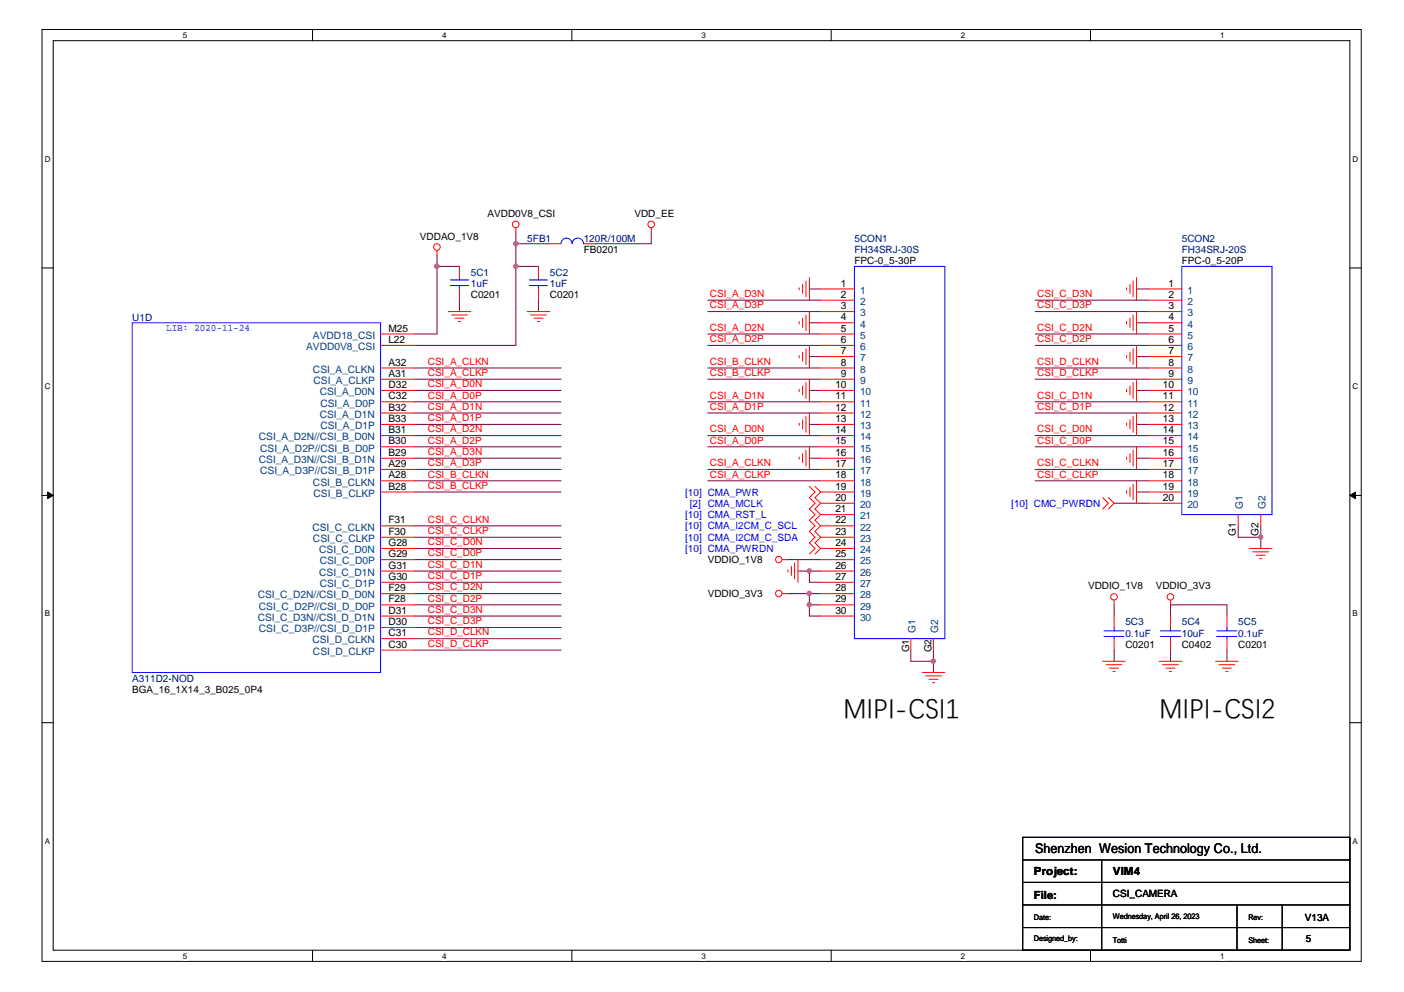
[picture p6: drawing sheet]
<svg xmlns="http://www.w3.org/2000/svg" width="297mm" height="210mm" viewBox="0 0 297 210" stroke-linecap="round" stroke-linejoin="round" font-family="sans-serif">
<path d="M8.9 6.2h279.1v197.2h-279.1zM11.3 8.6h274.3v192.5h-274.3z" fill="none" stroke="#000" stroke-width=".21"/>
<g fill="#fff">
<path d="M38.7 6.5h.9v1.9h-.9z"/>
<path d="M38.7 201.3h.9v1.9h-.9z"/>
</g>
<path d="M66.1 6.2v2.4M66.1 201.1v2.3" fill="none" stroke="#000" stroke-width=".21"/>
<g fill="#fff">
<path d="M93.6 6.5h.9v1.9h-.9z"/>
<path d="M93.6 201.3h.9v1.9h-.9z"/>
</g>
<path d="M121 6.2v2.4M121 201.1v2.3" fill="none" stroke="#000" stroke-width=".21"/>
<g fill="#fff">
<path d="M148.4 6.5h1v1.9h-1z"/>
<path d="M148.4 201.3h1v1.9h-1z"/>
</g>
<path d="M175.9 6.2v2.4M175.9 201.1v2.3" fill="none" stroke="#000" stroke-width=".21"/>
<g fill="#fff">
<path d="M203.3 6.5h.9v1.9h-.9z"/>
<path d="M203.3 201.3h.9v1.9h-.9z"/>
</g>
<path d="M230.7 6.2v2.4M230.7 201.1v2.3" fill="none" stroke="#000" stroke-width=".21"/>
<g fill="#fff">
<path d="M258.1 6.5h1v1.9h-1z"/>
<path d="M258.1 201.3h1v1.9h-1z"/>
<path d="M9.5 32.7h1.2v1.9h-1.2z"/>
<path d="M286.2 32.7h1.2v1.9h-1.2z"/>
<path d="M9.5 80.7h1.2v1.9h-1.2z"/>
<path d="M286.2 80.7h1.2v1.9h-1.2z"/>
</g>
<path d="M8.9 56.7h2.4M285.6 56.7h2.4" fill="none" stroke="#000" stroke-width=".21"/>
<g fill="#fff">
<path d="M9.5 128.9h1.1v1.9h-1.1z"/>
<path d="M286.2 128.9h1.1v1.9h-1.1z"/>
</g>
<path d="M8.9 104.8h2.4M285.6 104.8h2.4" fill="none" stroke="#000" stroke-width=".21"/>
<g fill="#000" stroke="#000" stroke-width=".21">
<path d="M10.1 104.1l1.2 .7-1.2 .7z" fill-rule="evenodd"/>
<path d="M285.6 104.8l1.2-.7v1.4z" fill-rule="evenodd"/>
</g>
<g fill="#fff">
<path d="M9.5 177h1.1v1.9h-1.1z"/>
<path d="M286.2 177h1.1v1.9h-1.1z"/>
</g>
<path d="M8.9 152.9h2.4M285.6 152.9h2.4M216.4 177.2h69.2v23.9h-69.2zM216.4 196.3h69.2M216.4 191.5h69.2M216.4 186.7h69.2M216.4 182h69.2M233.1 182v19.1M261.7 191.5v9.6M271.3 191.5v9.6" fill="none" stroke="#000" stroke-width=".21"/>
<g fill="none" stroke="#800040" stroke-width=".21">
<path d="M92.5 54v16.7h-4.8M92.5 56.4h4.7M109.1 56.4h4.8M109.1 49.2v23.9h-21.4M109.1 51.6h7.2M137.8 49.2v2.4h-11.9M87.7 77.9h31M97.2 63.5v2.4M113.9 63.5v2.4M149.7 77.9h23.9M149.7 70.7h23.9M149.7 73.1h23.9"/>
<path d="M149.7 63.5h23.9M149.7 65.9h23.9M171.2 61.1h2.4M171.2 68.3h2.4M171.2 75.5h2.4M219 77.9h23.9M219 70.7h23.9M219 73.1h23.9M219 63.5h23.9M219 65.9h23.9M240.5 61.1h2.4M240.5 68.3h2.4"/>
<path d="M240.5 75.5h2.4M87.7 80.2h31M87.7 85h31M87.7 82.6h31M87.7 99.3h31M87.7 97h31M87.7 94.5h31M87.7 92.2h31M87.7 89.8h31M87.7 87.4h31M149.7 80.2h23.9M149.7 85h23.9"/>
<path d="M149.7 99.3h23.9M149.7 94.5h23.9M149.7 92.2h23.9M149.7 87.4h23.9M171.2 82.6h2.4M171.2 97h2.4M171.2 89.8h2.4M219 80.2h23.9M219 85h23.9M219 99.3h23.9M219 94.5h23.9M219 92.2h23.9"/>
<path d="M219 87.4h23.9M240.5 82.6h2.4M240.5 97h2.4M240.5 89.8h2.4M87.7 113.7h31M87.7 111.3h31M87.7 116h31M87.7 118.4h31M87.7 101.7h31M87.7 104.1h31M149.7 101.7h23.9M166.5 118.4h7.1"/>
<path d="M219 101.7h23.9M235.7 106.5h7.2M240.5 104.1h2.4M262 111.3v2.4h4.7M266.7 111.3v4.7M87.7 132.8h31M87.7 130.4h31M87.7 128h31M87.7 125.6h31M87.7 123.2h31M87.7 120.8h31M87.7 135.1h31"/>
<path d="M87.7 137.6h31M166.5 125.6h7.1M168.8 120.8h4.8M171.2 125.6v4.8h2.4M171.2 128h2.4M171.2 120.8v2.4h2.4M192.7 137.6v2.3h4.8M197.5 137.6v4.7M235.7 128v2.4M235.7 137.6v2.3M247.6 130.4v-2.4h12v2.4M247.6 137.6v2.3"/>
<path d="M259.6 137.6v2.3"/>
</g>
<g fill="#f0f" stroke="#f0f" stroke-width=".21">
<circle cx="92.4" cy="56.3" r=".46"/>
<circle cx="109.1" cy="56.3" r=".46"/>
<circle cx="109.1" cy="51.5" r=".46"/>
<circle cx="197.5" cy="139.9" r=".45"/>
<circle cx="171.2" cy="125.6" r=".46"/>
<circle cx="171.2" cy="128" r=".45"/>
<circle cx="171.2" cy="120.8" r=".45"/>
<circle cx="266.7" cy="113.6" r=".46"/>
</g>
<g fill="none" stroke="#f00" stroke-width=".21">
<path d="M92.5 53v1M97.2 56.4v2.3M109.1 48.2v1M113.9 56.4v2.3M116.3 51.6h2.4M123.5 51.6h2.4M137.8 48.2v1M170.5 59.5v3.3M171.2 58.7v4.8M239.7 59.5v3.3M240.5 58.7v4.8M80.5 70.7h7.2"/>
<path d="M80.5 73.1h7.2M80.5 77.9h7.2M94.8 65.9h4.8M95.5 66.6h3.4M96.3 67.3h1.9M97 68h.5M97.2 61.1v2.4M111.5 65.9h4.8M112.3 66.6h3.3M113 67.3h1.9M113.7 68h.5M113.9 61.1v2.4"/>
<path d="M169.1 60.9v.5M169.1 68v.6M169.1 75.2v.5M169.8 60.2v1.9M169.8 67.3v2M169.8 74.5v1.9M170.5 66.6v3.3M170.5 73.8v3.3M171.2 65.9v4.8M171.2 73.1v4.8M173.6 65.9h7.2M173.6 70.7h7.2"/>
<path d="M173.6 73.1h7.2M173.6 77.9h7.2M173.6 61.1h7.2M173.6 63.5h7.2M173.6 68.3h7.2M173.6 75.5h7.2M238.3 60.9v.5M238.3 68v.6M238.3 75.2v.5M239.1 60.2v1.9M239.1 67.3v2M239.1 74.5v1.9"/>
<path d="M239.7 66.6v3.3M239.7 73.8v3.3M240.5 65.9v4.8M240.5 73.1v4.8M242.9 65.9h7.1M242.9 70.7h7.1M242.9 73.1h7.1M242.9 77.9h7.1M242.9 61.1h7.1M242.9 63.5h7.1M242.9 68.3h7.1M242.9 75.5h7.1"/>
<path d="M80.5 82.6h7.2M80.5 85h7.2M80.5 87.4h7.2M80.5 89.8h7.2M80.5 92.2h7.2M80.5 94.5h7.2M80.5 97h7.2M80.5 99.3h7.2M80.5 80.2h7.2M169.1 82.4v.5M169.1 89.5v.5M169.1 96.7v.5"/>
<path d="M169.8 81.7v1.9M169.8 88.8v1.9M169.8 96v1.9M170.5 81v3.3M170.5 88.1v3.4M170.5 95.3v3.3M171.2 80.2v4.8M171.2 87.4v4.8M171.2 94.5v4.8M173.6 82.6h7.2M173.6 85h7.2M173.6 87.4h7.2"/>
<path d="M173.6 89.8h7.2M173.6 92.2h7.2M173.6 94.5h7.2M173.6 97h7.2M173.6 99.3h7.2M173.6 80.2h7.2M238.3 82.4v.5M238.3 89.5v.5M238.3 96.7v.5M239.1 81.7v1.9M239.1 88.8v1.9M239.1 96v1.9"/>
<path d="M239.7 81v3.3M239.7 88.1v3.4M239.7 95.3v3.3M240.5 80.2v4.8M240.5 87.4v4.8M240.5 94.5v4.8M242.9 82.6h7.1M242.9 85h7.1M242.9 87.4h7.1M242.9 89.8h7.1M242.9 92.2h7.1M242.9 94.5h7.1"/>
<path d="M242.9 97h7.1M242.9 99.3h7.1M242.9 80.2h7.1M80.5 118.4h7.2M80.5 116h7.2M80.5 101.7h7.2M80.5 104.1h7.2M80.5 113.7h7.2M80.5 111.3h7.2M165.5 118.4h1M167.4 119.9v1.9M168.1 119.1v3.4"/>
<path d="M168.8 118.4v4.8M171.2 102.9l1.2 1.2-1.2 1.2 1.2 1.2-1.2 1.2 1.2 1.2-1.2 1.2 1.2 1.2-1.2 1.2 1.2 1.2-1.2 1.2 1.2 1.1-1.2 1.2M172.4 102.9l1.2 1.2M173.6 118.4h7.2M173.6 116h7.2M173.6 108.9l-1.2 1.2 1.2 1.2M173.6 111.3l-1.2 1.2 1.2 1.2M173.6 106.5l-1.2 1.2 1.2 1.2M173.6 104.1l-1.2 1.2 1.2 1.2M173.6 113.7l-1.2 1.2 1.2 1.1M173.6 116l-1.2 1.2M173.6 101.7h7.2"/>
<path d="M173.6 104.1h7.2M173.6 113.7h7.2M173.6 111.3h7.2M173.6 106.5h7.2M173.6 108.9h7.2M233.3 105.3l1.2 1.2-1.2 1.2M234.5 105.3l1.2 1.2-1.2 1.2M238.3 103.9v.5M239.1 103.1v2M239.7 102.5v3.3M240.5 101.7v4.8M242.9 101.7h7.1"/>
<path d="M242.9 104.1h7.1M242.9 106.5h7.1M262 108.9v2.4M264.3 116h4.8M265 116.8h3.4M265.8 117.5h1.9M266.5 118.2h.5M266.7 108.9v2.4M80.5 125.6h7.2M80.5 120.8h7.2M80.5 123.2h7.2M80.5 128h7.2"/>
<path d="M80.5 130.4h7.2M80.5 132.8h7.2M80.5 135.1h7.2M80.5 137.6h7.2M165.5 125.6h1M166.7 120.6v.4M173.6 125.6h7.2M173.6 120.8h7.2M173.6 123.2h7.2M173.6 128h7.2M173.6 130.4h7.2M192.7 135.1v2.5"/>
<path d="M197.5 135.1v2.5M233.3 139.9h4.8M235.7 127v1M235.7 130.4v2.4M235.7 135.1v2.5M245.2 139.9h4.8M247.6 127v1M247.6 130.4v2.4M247.6 135.1v2.5M257.2 139.9h4.8M259.6 130.4v2.4M259.6 135.1v2.5"/>
<path d="M195.1 142.3h4.8M195.8 143h3.4M196.6 143.7h1.9M197.3 144.5h.4M234 140.6h3.4M234.7 141.4h1.9M235.5 142.1h.4M246 140.6h3.3M246.7 141.4h1.9M247.4 142.1h.5M257.9 140.6h3.3M258.6 141.4h1.9"/>
<path d="M259.3 142.1h.5"/>
<circle cx="92.4" cy="52.3" r=".7"/>
<circle cx="109.1" cy="47.5" r=".7"/>
<circle cx="137.8" cy="47.5" r=".7"/>
<circle cx="164.8" cy="118.4" r=".68"/>
<circle cx="164.8" cy="125.6" r=".68"/>
<circle cx="235.7" cy="126.3" r=".69"/>
<circle cx="247.6" cy="126.3" r=".69"/>
</g>
<g fill="none" stroke="#00f" stroke-width=".21">
<path d="M95.3 59.2h3.8M97.2 58.7v.5M112 59.2h3.8M113.9 58.7v.5M118.7 51.5a1.16 1.16 0 0 1 1.2-1.1 1.16 1.16 0 0 1 1.1 1.1M121.1 51.5a1.19 1.19 0 0 1 1.2-1.1 1.19 1.19 0 0 1 1.1 1.1M180.8 56.4h19.1v78.7h-19.1zM250 56.4h19.1v52.5h-19.1zM28 68.3h52.5v74h-52.5zM95.3 60.4h3.8M97.2 60.4v.7M112 60.4h3.8"/>
<path d="M113.9 60.4v.7M233.6 133.5h4.2M233.6 134.7h4.2M235.7 132.8v.7M235.7 134.7v.4M245.5 133.5h4.3M245.5 134.7h4.3M247.6 132.8v.7M247.6 134.7v.4M257.4 133.5h4.3M257.4 134.7h4.3M259.6 132.8v.7"/>
<path d="M259.6 134.7v.4"/>
</g>
<g font-size="5.7">
<text x="178.4" y="151.7">MIPI-CSI1</text>
<text x="245.2" y="151.7">MIPI-CSI2</text>
</g>
<text font-size="2.8" x="219" y="180.4">Shenzhen Wesion Technology Co., Ltd.</text>
<g font-size="2.4">
<text x="218.7" y="185.1">Project:</text>
<text x="235.5" y="185.1">VIM4</text>
<text x="218.7" y="190.1">File:</text>
</g>
<g font-size="2.2">
<text x="177.9" y="60.6">1</text>
<text x="177.9" y="63">2</text>
<text x="177.9" y="65.4">3</text>
<text x="247.2" y="60.6">1</text>
<text x="247.2" y="63">2</text>
<text x="247.2" y="65.4">3</text>
<text x="82.2" y="70.2">M25</text>
<text x="177.9" y="67.8">4</text>
<text x="177.9" y="70.2">5</text>
<text x="247.2" y="67.8">4</text>
<text x="247.2" y="70.2">5</text>
<text x="82.2" y="77.4">A32</text>
<text x="82.2" y="72.6">L22</text>
<text x="177.9" y="72.6">6</text>
<text x="177.9" y="74.9">7</text>
<text x="177.9" y="77.4">8</text>
<text x="247.2" y="72.6">6</text>
<text x="247.2" y="74.9">7</text>
<text x="247.2" y="77.4">8</text>
<text x="82.2" y="82.1">D32</text>
<text x="82.2" y="79.7">A31</text>
<text x="176.7" y="82.1">10</text>
<text x="177.9" y="79.7">9</text>
<text x="246" y="82.1">10</text>
<text x="247.2" y="79.7">9</text>
<text x="82.2" y="84.5">C32</text>
<text x="82.2" y="86.9">B32</text>
<text x="82.2" y="89.3">B33</text>
<text x="176.7" y="84.5">11</text>
<text x="176.7" y="86.9">12</text>
<text x="176.7" y="89.3">13</text>
<text x="246" y="84.5">11</text>
<text x="246" y="86.9">12</text>
<text x="246" y="89.3">13</text>
<text x="82.2" y="91.7">B31</text>
<text x="82.2" y="94">B30</text>
<text x="176.7" y="91.7">14</text>
<text x="176.7" y="94">15</text>
<text x="246" y="91.7">14</text>
<text x="246" y="94">15</text>
<text x="82.2" y="96.4">B29</text>
<text x="82.2" y="98.8">A29</text>
<text x="82.2" y="101.2">A28</text>
<text x="176.7" y="96.4">16</text>
<text x="176.7" y="98.8">17</text>
<text x="176.7" y="101.2">18</text>
<text x="246" y="96.4">16</text>
<text x="246" y="98.8">17</text>
<text x="246" y="101.2">18</text>
<text x="82.2" y="103.6">B28</text>
<text x="176.7" y="103.6">19</text>
<text x="176.7" y="106">20</text>
<text x="246" y="103.6">19</text>
<text x="246" y="106">20</text>
<text x="82.2" y="113.2">F30</text>
<text x="82.2" y="110.8">F31</text>
<text x="176.7" y="108.4">21</text>
<text x="176.7" y="110.8">22</text>
<text x="176.7" y="113.2">23</text>
<text x="261.5" y="113.5" transform="rotate(-90 261.5 113.5)">G1</text>
<text x="266.2" y="113.5" transform="rotate(-90 266.2 113.5)">G2</text>
<text x="82.2" y="117.9">G29</text>
<text x="82.2" y="115.5">G28</text>
<text x="176.7" y="115.5">24</text>
<text x="176.7" y="117.9">25</text>
<text x="82.2" y="120.3">G31</text>
<text x="82.2" y="122.7">G30</text>
<text x="82.2" y="125.1">F29</text>
<text x="176.7" y="120.3">26</text>
<text x="176.7" y="122.7">27</text>
<text x="176.7" y="125.1">28</text>
<text x="82.2" y="127.5">F28</text>
<text x="82.2" y="129.9">D31</text>
<text x="176.7" y="127.5">29</text>
<text x="176.7" y="129.9">30</text>
<text x="82.2" y="132.3">D30</text>
<text x="82.2" y="137">C30</text>
<text x="82.2" y="134.6">C31</text>
</g>
<g font-size="2.2" fill="#004080">
<text x="181.9" y="62.2">1</text>
<text x="181.9" y="64.5">2</text>
<text x="251.2" y="62.2">1</text>
<text x="251.2" y="64.5">2</text>
<text x="66.2" y="71.7">AVDD18_CSI</text>
<text x="181.9" y="66.9">3</text>
<text x="181.9" y="69.3">4</text>
<text x="181.9" y="71.7">5</text>
<text x="251.2" y="66.9">3</text>
<text x="251.2" y="69.3">4</text>
<text x="251.2" y="71.7">5</text>
<text x="64.8" y="74.1">AVDD0V8_CSI</text>
<text x="181.9" y="74.1">6</text>
<text x="181.9" y="76.5">7</text>
<text x="251.2" y="74.1">6</text>
<text x="251.2" y="76.5">7</text>
<text x="66.2" y="78.9">CSI_A_CLKN</text>
<text x="66.3" y="81.3">CSI_A_CLKP</text>
<text x="67.6" y="83.6">CSI_A_D0N</text>
<text x="181.9" y="78.9">8</text>
<text x="181.9" y="81.3">9</text>
<text x="181.9" y="83.6">10</text>
<text x="251.2" y="78.9">8</text>
<text x="251.2" y="81.3">9</text>
<text x="251.2" y="83.6">10</text>
<text x="67.6" y="88.4">CSI_A_D1N</text>
<text x="67.8" y="86">CSI_A_D0P</text>
<text x="181.9" y="86">11</text>
<text x="181.9" y="88.4">12</text>
<text x="251.2" y="86">11</text>
<text x="251.2" y="88.4">12</text>
<text x="54.8" y="93.2">CSI_A_D2N//CSI_B_D0N</text>
<text x="55" y="95.6">CSI_A_D2P//CSI_B_D0P</text>
<text x="67.8" y="90.8">CSI_A_D1P</text>
<text x="181.9" y="90.8">13</text>
<text x="181.9" y="93.2">14</text>
<text x="181.9" y="95.6">15</text>
<text x="251.2" y="90.8">13</text>
<text x="251.2" y="93.2">14</text>
<text x="251.2" y="95.6">15</text>
<text x="54.8" y="98">CSI_A_D3N//CSI_B_D1N</text>
<text x="55" y="100.3">CSI_A_D3P//CSI_B_D1P</text>
<text x="181.9" y="98">16</text>
<text x="181.9" y="100.3">17</text>
<text x="251.2" y="98">16</text>
<text x="251.2" y="100.3">17</text>
<text x="66.2" y="102.8">CSI_B_CLKN</text>
<text x="66.3" y="105.1">CSI_B_CLKP</text>
<text x="181.9" y="102.8">18</text>
<text x="181.9" y="105.1">19</text>
<text x="181.9" y="107.5">20</text>
<text x="251.2" y="102.8">18</text>
<text x="251.2" y="105.1">19</text>
<text x="251.2" y="107.5">20</text>
<text x="263" y="107.7" transform="rotate(-90 263 107.7)">G1</text>
<text x="267.8" y="107.7" transform="rotate(-90 267.8 107.7)">G2</text>
<text x="66.1" y="112.3">CSI_C_CLKN</text>
<text x="181.9" y="109.9">21</text>
<text x="181.9" y="112.3">22</text>
<text x="66.2" y="114.7">CSI_C_CLKP</text>
<text x="67.5" y="117.1">CSI_C_D0N</text>
<text x="67.6" y="119.4">CSI_C_D0P</text>
<text x="181.9" y="114.7">23</text>
<text x="181.9" y="117.1">24</text>
<text x="181.9" y="119.4">25</text>
<text x="67.5" y="121.8">CSI_C_D1N</text>
<text x="67.6" y="124.2">CSI_C_D1P</text>
<text x="181.9" y="121.8">26</text>
<text x="181.9" y="124.2">27</text>
<text x="54.5" y="126.6">CSI_C_D2N//CSI_D_D0N</text>
<text x="54.5" y="131.4">CSI_C_D3N//CSI_D_D1N</text>
<text x="54.8" y="129">CSI_C_D2P//CSI_D_D0P</text>
<text x="181.9" y="126.6">28</text>
<text x="181.9" y="129">29</text>
<text x="181.9" y="131.4">30</text>
<text x="54.8" y="133.8">CSI_C_D3P//CSI_D_D1P</text>
<text x="66.1" y="136.2">CSI_D_CLKN</text>
<text x="193.7" y="134" transform="rotate(-90 193.7 134)">G1</text>
<text x="198.5" y="134" transform="rotate(-90 198.5 134)">G2</text>
<text x="66.2" y="138.6">CSI_D_CLKP</text>
</g>
<g font-size="2.1">
<text x="103.2" y="45.9">AVDD0V8_CSI</text>
<text x="134.2" y="45.9">VDD_EE</text>
<text x="88.9" y="50.7">VDDAO_1V8</text>
<text x="123.5" y="53.5">FB0201</text>
<text x="180.8" y="55.9">FPC-0_5-30P</text>
<text x="250" y="55.9">FPC-0_5-20P</text>
<text x="99.6" y="63.1">C0201</text>
<text x="116.3" y="63.1">C0201</text>
<text x="149.7" y="119.2">VDDIO_1V8</text>
<text x="230.2" y="124.7">VDDIO_1V8</text>
<text x="244.5" y="124.7">VDDIO_3V3</text>
<text x="149.7" y="126.3">VDDIO_3V3</text>
<text x="238.1" y="137.1">C0201</text>
<text x="250" y="137.1">C0402</text>
<text x="262" y="137.1">C0201</text>
<text x="192.3" y="138" transform="rotate(-90 192.3 138)">G1</text>
<text x="197.1" y="138" transform="rotate(-90 197.1 138)">G2</text>
<text x="28" y="146.7">BGA_16_1X14_3_B025_0P4</text>
<text x="235.5" y="189.9">CSI_CAMERA</text>
<text x="276.1" y="194.9">V13A</text>
<text x="276.3" y="199.4">5</text>
</g>
<g font-size="2.1" fill="#000080">
<text x="111.5" y="51.2">5FB1</text>
<text x="123.5" y="51.2">120R/100M</text>
<text x="180.8" y="51.2">5CON1</text>
<text x="180.8" y="53.5">FH34SRJ-30S</text>
<text x="250" y="51.2">5CON2</text>
<text x="250" y="53.5">FH34SRJ-20S</text>
<text x="99.6" y="58.3">5C1</text>
<text x="116.3" y="58.3">5C2</text>
<text x="99.6" y="60.7">1uF</text>
<text x="116.3" y="60.7">1uF</text>
<text x="28" y="67.9">U1D</text>
<text x="238.1" y="132.3">5C3</text>
<text x="238.1" y="134.7">0.1uF</text>
<text x="250" y="132.3">5C4</text>
<text x="250" y="134.7">10uF</text>
<text x="262" y="132.3">5C5</text>
<text x="262" y="134.7">0.1uF</text>
<text x="28" y="144.2">A311D2-NOD</text>
</g>
<g font-size="2.1" fill="#f00">
<text x="150.2" y="62.8">CSI_A_D3N</text>
<text x="150.2" y="65.2">CSI_A_D3P</text>
<text x="219.5" y="62.8">CSI_C_D3N</text>
<text x="219.5" y="65.2">CSI_C_D3P</text>
<text x="150.2" y="70">CSI_A_D2N</text>
<text x="219.5" y="70">CSI_C_D2N</text>
<text x="90.5" y="77.2">CSI_A_CLKN</text>
<text x="150.2" y="72.4">CSI_A_D2P</text>
<text x="150.2" y="77.2">CSI_B_CLKN</text>
<text x="219.5" y="72.4">CSI_C_D2P</text>
<text x="219.5" y="77.2">CSI_D_CLKN</text>
<text x="90.5" y="79.6">CSI_A_CLKP</text>
<text x="90.5" y="81.9">CSI_A_D0N</text>
<text x="150.2" y="79.6">CSI_B_CLKP</text>
<text x="219.5" y="79.6">CSI_D_CLKP</text>
<text x="90.5" y="84.3">CSI_A_D0P</text>
<text x="90.5" y="89.1">CSI_A_D1P</text>
<text x="90.5" y="86.7">CSI_A_D1N</text>
<text x="150.2" y="84.3">CSI_A_D1N</text>
<text x="150.2" y="86.7">CSI_A_D1P</text>
<text x="219.5" y="84.3">CSI_C_D1N</text>
<text x="219.5" y="86.7">CSI_C_D1P</text>
<text x="90.5" y="93.9">CSI_A_D2P</text>
<text x="90.5" y="91.5">CSI_A_D2N</text>
<text x="150.2" y="91.5">CSI_A_D0N</text>
<text x="150.2" y="93.9">CSI_A_D0P</text>
<text x="219.5" y="91.5">CSI_C_D0N</text>
<text x="219.5" y="93.9">CSI_C_D0P</text>
<text x="90.5" y="98.7">CSI_A_D3P</text>
<text x="90.5" y="96.3">CSI_A_D3N</text>
<text x="90.5" y="101.1">CSI_B_CLKN</text>
<text x="150.2" y="98.7">CSI_A_CLKN</text>
<text x="150.2" y="101.1">CSI_A_CLKP</text>
<text x="219.5" y="98.7">CSI_C_CLKN</text>
<text x="219.5" y="101.1">CSI_C_CLKP</text>
<text x="90.5" y="103.4">CSI_B_CLKP</text>
<text x="90.5" y="113">CSI_C_CLKP</text>
<text x="90.5" y="110.6">CSI_C_CLKN</text>
<text x="90.5" y="115.4">CSI_C_D0N</text>
<text x="90.5" y="117.7">CSI_C_D0P</text>
<text x="90.5" y="124.9">CSI_C_D2N</text>
<text x="90.5" y="122.5">CSI_C_D1P</text>
<text x="90.5" y="120.2">CSI_C_D1N</text>
<text x="90.5" y="129.7">CSI_C_D3N</text>
<text x="90.5" y="127.3">CSI_C_D2P</text>
<text x="90.5" y="132.1">CSI_C_D3P</text>
<text x="90.5" y="134.5">CSI_D_CLKN</text>
<text x="90.5" y="136.9">CSI_D_CLKP</text>
</g>
<g font-size="2.1" fill="#00f">
<text x="35.1" y="69.9">LIB: 2020-11-24</text>
<text x="144.9" y="104.9">[10] CMA_PWR</text>
<text x="145.9" y="107.2">[2] CMA_MCLK</text>
<text x="214" y="107.2">[10] CMC_PWRDN</text>
<text x="144.9" y="112">[10] CMA_I2CM_C_SCL</text>
<text x="144.9" y="109.7">[10] CMA_RST_L</text>
<text x="144.9" y="114.4">[10] CMA_I2CM_C_SDA</text>
<text x="144.9" y="116.8">[10] CMA_PWRDN</text>
</g>
<g font-size="1.7">
<text x="38.7" y="8">5</text>
<text x="93.6" y="8">4</text>
<text x="148.4" y="8">3</text>
<text x="203.3" y="8">2</text>
<text x="258.1" y="8">1</text>
<text x="9.5" y="34.2">D</text>
<text x="286.2" y="34.2">D</text>
<text x="9.5" y="82.3">C</text>
<text x="286.2" y="82.3">C</text>
<text x="9.5" y="130.4">B</text>
<text x="286.2" y="130.4">B</text>
<text x="9.5" y="178.5">A</text>
<text x="286.2" y="178.5">A</text>
<text x="218.7" y="194.7">Date:</text>
<text x="235.5" y="194.4">Wednesday, April 26, 2023</text>
<text x="264.1" y="194.7">Rev:</text>
<text x="38.7" y="202.8">5</text>
<text x="93.6" y="202.8">4</text>
<text x="148.4" y="202.8">3</text>
<text x="203.3" y="202.8">2</text>
<text x="218.7" y="199.2">Designed_by:</text>
<text x="235.5" y="199.4">Totti</text>
<text x="258.1" y="202.8">1</text>
<text x="264.1" y="199.4">Sheet:</text>
</g>
</svg>
